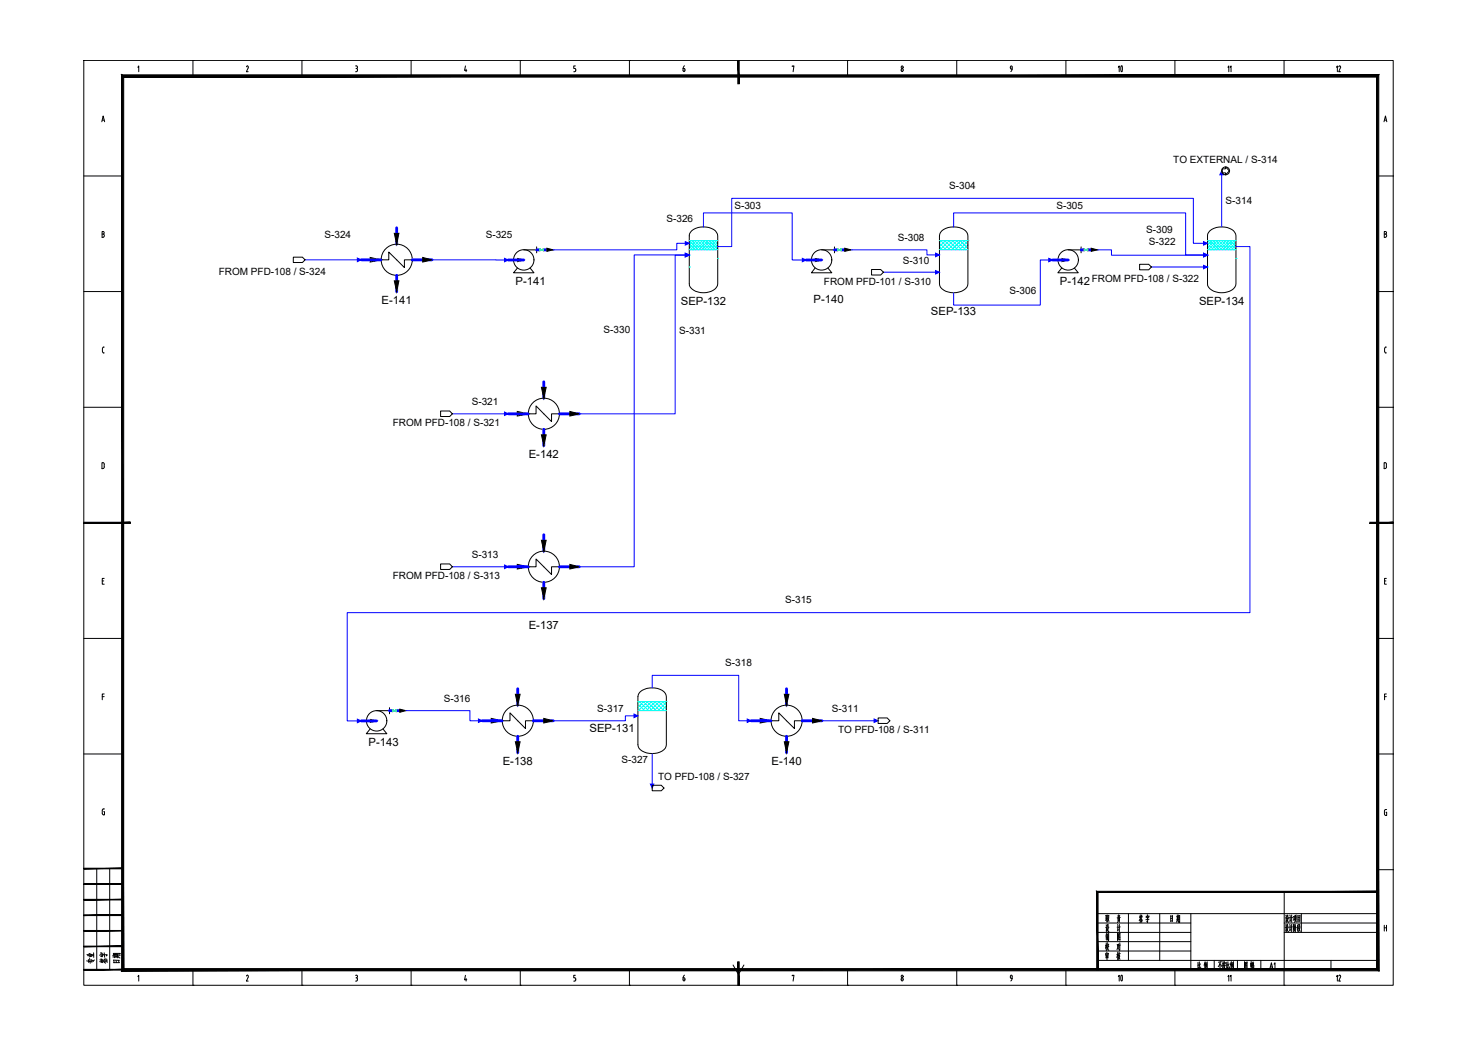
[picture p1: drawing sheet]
<svg xmlns="http://www.w3.org/2000/svg" width="420mm" height="297mm" viewBox="0 0 420 297" stroke-linecap="round" stroke-linejoin="round" font-family="sans-serif">
<g fill="none" stroke="#000" stroke-width=".28">
<path d="M23.8 17.2h372.3v262.9h-372.3zM39.2 19.1l.2-.4v1.7M54.8 17.2h.1M54.8 17.2v4.4M70.3 18.7l.3 .4-.6 1.3h.6M70.3 18.7l-.2 .3M85.8 17.2h.1M85.8 17.2v4.4M101.1 18.7l.5 .2v.4l-.2 .2M101.2 19.5h.1M101.4 19.5l.2 .3M101.6 19.8v.2"/>
<path d="M101.6 20l-.2 .3M116.9 17.2h.1M116.9 17.2v4.4M132.3 18.7l-.2 1.3h.6M132.5 19.7v.7M147.9 17.2h.1M147.9 17.2v4.4M163.6 18.7h-.5v.8h.5v.5M163.7 20l-.3 .3M178.9 17.2h.1M178.9 17.2v4.4M194.2 20l.2 .3 .3-.3"/>
<path d="M194.6 18.7l-.4 .7M194.7 19.8v.2M194.7 19.8l-.1-.3h-.4v.5M209.9 17.2h.1M225.2 18.9v-.2h.5l-.2 1.7M240.9 17.2h.1M240.9 17.2v4.4M256.2 20l.3 .3 .2-.3M272 17.2h.1M272 17.2v4.4M287.5 19.7h.2M287.7 19.6l-.4 .7"/>
<path d="M287.7 19.6l-.1-.8a.43 .43 0 0 0-.4 .3 .43 .43 0 0 0 .3 .5M303 17.2h.1M303 17.2v4.4M334 17.2h.1M334 17.2v4.4M365 17.2h.1M365 17.2v4.4M28.9 34.6l.4-1.6 .4 1.6M29.1 34.1h.5M101.1 20.4h.2M163.1 20.4h.3M256.2 20l.3-.5 .2 .5"/>
<path d="M393.4 34.6l.5-1.6 .3 1.6M393.6 34.1h.5M23.8 50h11.1M391.6 50h4.5M396.1 50h.1M29 65.8l.6 .2v.4l-.3 .1 .4 .5-.2 .4-.5 .1zM29 66.5h.3M393.5 65.8l.6 .2v.4l-.2 .1 .3 .5-.2 .4-.5 .1zM393.5 66.5h.4M23.8 82.9h11.1M29.6 98.7h-.3l-.2 .4 .1 1 .4 .2M391.6 82.9h4.5"/>
<path d="M393.6 99.1v.8M393.6 99.9l.3 .4M393.9 98.7h.2M393.9 98.7l-.3 .4M396.1 82.9h.1M23.8 115.8h11.1M391.6 115.8h4.5M393.9 100.3h.2M396.1 115.8h.1M29.7 132l-.2-.4-.5-.1v1.7l.6-.3v-.9M394.1 132v.7M394.2 132l-.2-.4-.5-.1v1.7l.5-.1 .2-.4"/>
<path d="M396.1 148.6h.1M29.1 165.1h.4M29.6 164.4h-.5v1.7h.5M393.6 165.1h.4M394.1 164.4h-.5v1.7h.5M23.8 181.5h11.1M29.1 198h.5M29.6 197.3h-.5v1.6M391.6 181.5h4.5M393.6 198h.5M394.1 197.3h-.5v1.6M396.1 181.5h.1"/>
<path d="M23.8 214.3h11.1M391.6 214.3h4.5M396.1 214.3h.1M29.5 230.7h.2v.9l-.5-.1-.1-.4M29.7 229.9l-.6 .3v1M394 230.9h.2v.9h-.3M394.2 230.1l-.6 .2v1l.3 .5M27.5 246.9v28.7M31.2 246.9v28.7M311.9 259.7h79.7M320.8 259.7v13.3M326.2 260v.4"/>
<path d="M329.7 259.7v13.3M338.5 259.7v15.9M365.1 253.5v22.1M369.9 259.7v5.3M391.6 247.2h4.5M396.1 247.2h.1M39.2 277.6l.2-.4v1.7M54.8 275.6v4.5M70.3 277.2l.3 .2v.3M70.3 277.2l-.2 .2M70.6 277.8l-.6 1.1h.6M85.8 275.6v4.5"/>
<path d="M101.1 277.2h.2M101.1 278.9h.2M101.2 277.9l.3 .1 .1 .3M101.4 277.2l.2 .3-.2 .4M101.6 278.3v.2M101.6 278.5l-.2 .3M116.9 275.6v4.5M132.3 277.2l-.2 1.3h.6M132.5 278.1v.8M147.9 275.6v4.5M163.1 278.9h.3M163.6 277.2h-.5v.7l.5 .1v.5"/>
<path d="M163.7 278.5l-.3 .3M178.9 275.6v4.5M194.2 278.5l.2 .3 .3-.3M194.6 277.2l-.4 .7M194.7 278.3v.2M194.7 278.3l-.1-.3-.4-.1v.6M208.4 274.3l1.5 2.7 1.6-2.7M225.2 277.4v-.2h.5l-.2 1.7M240.9 275.6v4.5M256.2 278.5l.3-.6 .2 .6M256.2 278.5l.3 .3 .2-.3M272 275.6v4.5"/>
<path d="M287.2 277.5l.3-.3 .3 .3M287.2 277.6v.2M287.7 278.1l-.4 .7M287.7 277.6v.5h-.3l-.2-.3M303 275.6v4.5M311.9 273h79.7M311.9 262.4h26.6M311.9 265h26.6M311.9 267.7h26.6M311.9 270.3h26.6M324.1 261.6l.1 .3M324.2 260l-.2 .9"/>
<path d="M324.2 260.5v.3M324.3 260.8l.5 .8M324.3 261.5v.4M324.4 260.4l-.3 .1M324.5 261.3l-.4 .1M324.6 260.1l-.8 1.6M324.6 260.5v.3M324.6 261.5l-.2 .6M324.7 262l-.7 .2M324.8 260.4l-.3 .1M325.9 260.5l.7-.1-.1 .4M325.9 260.4l-.1 .4"/>
<path d="M326.2 261v1.2l-.2-.3M326.4 260.8h-.4M326.4 260.7l-.2 .4M326.6 261.3l-.9 .1M332.8 260.3v1.7M333.2 261l-.4 .1M333.3 260.3l-.5 .2M333.3 261.7l-.5 .1M333.3 260.3v1.6M334 275.6v4.5M334.7 260.1v1.3M334.7 261.6l-.2 .5"/>
<path d="M334.8 261.6l.1 .3M334.8 260.8h-.1M334.8 261.1h-.1M334.9 260v1.4M335 260.4l-.5 .1M335 261.4l-.5 .1M335.1 260.2l-.1 2M335.3 260.7l-.2 .1M335.3 261.2l-.2 .1M335.4 260.2v2l-.2-.2M335.4 260.3h-.3M340.6 273.5v1.7"/>
<path d="M340.9 274.9l-.4 .5M340.9 274.2l-.3 .2M340.9 273.4v1.8l.2 .2h.2v-.5M341.2 274l-.3 .6M342.5 273.8v1.7M342.6 273.4l-.3 1M342.7 274.4l.1 .3M342.8 273.7l-.2 .9M342.9 274.1l-.3 1.2M342.9 274.1l-.2 .1M342.9 273.6l-.3 .2M343 273.9v1"/>
<path d="M343.2 273.4v2l-.2-.2M345.2 273v2.6M346.8 273.9v1.5M346.9 273.4l-.6 1.4M347 274.1l.3 .6M347.2 273.4l-.8 .1M347.7 273.3v2.1l-.2-.2M347.8 274.3l-.3 .3M347.8 273.9l-.3 .1M347.9 273.6l-.1 .5M348 273.3l.1 .3M348.1 273.9l-.2 .9 .4 .6"/>
<path d="M348.2 274.4l-.4 1.1M348.3 273.7l-.4 .1M348.3 273.6v.4M348.4 274.4l-.6 .1M348.7 273.5v1.7M349 274.2l-.3 .1M349.1 273.4v1.8l.2 .2h.2v-.6M349.4 274l-.3 .6M350 273.7v1.7M350 273.3l-.3 1M350.1 274.4l.1 .3M350.2 273.7l-.2 .9"/>
<path d="M350.3 274l-.2 1.3M350.3 274.1h-.2M350.4 273.6l-.3 .1M350.5 273.9v.9M350.6 273.3v2.1l-.1-.3M351.8 273v2.6M353.8 275.3h.7M353.8 273.4v2M354.1 274.1l.4 .5M354.1 274.9l.1 .2M354.1 274.6l.1 .2M354.2 273.7l-.3 .6"/>
<path d="M354.3 273.9l-.2 .1M354.4 273.8l-.5 .9M354.5 273.4v2M354.5 273.5l-.7 .1M355.5 273.8v.9M355.7 273.3v2.1M355.8 273.8v.8M355.8 273.9l-.3 .1M355.9 274.4v1M356 273.8v.6M356.2 274.5v.9M356.3 274.9h-.3"/>
<path d="M356.3 273.8h-.3M356.3 273.8v.4l-.3 .1M356.4 274.5h-.5M356.4 275.3l-.5 .1M356.4 273.5h-.5M356.4 274.4v1M365 275.6v4.5M365.1 262.4h26.5M365.1 265h26.5M365.5 262.8l.1 .4M365.5 260.2l.2 .3M365.6 263.6h-.3"/>
<path d="M365.6 263.4v1.1M365.6 260.9h-.2M365.6 260.8v1M365.7 264.2l-.2 .5M365.8 263.9l.5 .9M365.8 261.5l-.3 .5M365.8 262.8l-.1 1M365.8 262.9l.2-.1v.6l.3 .2M365.9 260.1l-.2 1M365.9 261.3l.4 .9M366.1 260.1l.1 .8h.1M366.1 260.2l-.2 .1"/>
<path d="M366.1 263.7l-.4 .1M366.1 263.7l-.5 1.1M366.2 261.1h-.4M366.2 261l-.5 1.2M366.6 262.8l.2 .4M366.7 260.1l.1 .4M366.7 263.4v1.1M366.7 263.5l-.2 .1M366.8 260.8l-.2 .1M366.8 260.7l-.1 1.2M366.8 264.1l-.2 .5M366.9 261.5l-.2 .4"/>
<path d="M367.1 262.7v2.1M367.2 260.1v2.1M367.4 263.5l-.6 .1M367.4 260.8l-.5 .1M367.7 262.7v2.1M367.8 260.5v.9M367.9 262.8l-.1 1.4-.1-.3M367.9 262.9h-.2M368 260.5h-.3M368.1 263.6l-.3 1.2M368.1 260.5v1.1M368.1 261.3l-.4 .3"/>
<path d="M368.2 262.9l.3 .8M368.2 262.7l-.3 1M368.2 263.5v1.4M368.3 260.8l-.1 1.1-.3 .3M368.3 260.2l-.1 .4M368.3 261.6l.2 .5M368.5 260.6l-.4 .1M368.5 260.5v1.1M368.6 260.1l-.5 .2M368.9 262.9v1.8M369 260.2v1.8M369.1 263.6l-.2 .1"/>
<path d="M369.1 263.3l-.2 .1M369.1 263.9l-.3 .3M369.1 262.8l-.2 .3M369.2 263.9l.4 .8M369.2 263.8l.3-.1-.5 1.1M369.3 262.8l-.1 .9M369.5 262.8l.1 .7M369.5 261.2l-.5 .1M369.5 260.8h-.5M369.5 262.9h-.2M369.5 261.7l-.5 .1M369.6 260.3l-.6 .1"/>
<path d="M369.6 260.2l-.1 1.8M378.4 273v2.6M393.5 263v1.7M393.5 263.7h.7M394.2 263v1.7M54.8 280.1h.1M85.8 280.1h.1M116.9 280.1h.1M147.9 280.1h.1M178.9 280.1h.1M209.9 280.1h.1M240.9 280.1h.1"/>
<path d="M272 280.1h.1M303 280.1h.1M334 280.1h.1M365 280.1h.1"/>
<circle cx="256.4" cy="19.1" r=".32"/>
<circle cx="256.4" cy="277.5" r=".32"/>
</g>
<g fill="#000" stroke="#000" stroke-width=".28">
<path d="M209.7 17.2l.4 6.6v-6.6zM209.7 17.2l.4 6.6h-.4z"/>
<path d="M34.6 21.3l.6 254v-253.4zM34.6 21.3l.6 254-.6 .7zM35.2 275.3l-.6 .7 356.7-.7zM34.6 276l356.7-.7 .7 .7zM391.3 21.9v253.4l.7 .7zM391.3 21.9l.7-.6v254.7zM35.2 21.9h356.1l.7-.6zM34.6 21.3h357.4l-356.8 .6z"/>
<path d="M23.8 148.4v.4l13.3-.4zM23.8 148.8l13.3-.4v.4z"/>
<path d="M389.4 148.8h6.7v-.4zM389.4 148.4h6.7l-6.7 .4z"/>
<path d="M23.8 255.8h11.1v-.2zM23.8 255.6h11.1l-11.1 .2z"/>
<path d="M23.8 251.4h11.1v-.2zM23.8 251.2h11.1l-11.1 .2z"/>
<path d="M23.8 247h11.1v-.2zM23.8 246.8h11.1l-11.1 .2z"/>
<path d="M312.2 253.7h79.4v-.3zM311.8 253.4h79.8l-79.4 .3zM311.8 253.4l.4 22.2v-21.9zM311.8 253.4l.4 22.2h-.4z"/>
<path d="M23.8 275.7h11.1v-.2zM23.8 275.5h11.1l-11.1 .2z"/>
<path d="M23.8 269.1h11.1v-.2zM23.8 268.9h11.1l-11.1 .2z"/>
<path d="M23.8 264.7h11.1v-.2zM23.8 264.5h11.1l-11.1 .2z"/>
<path d="M23.8 260.3h11.1v-.3zM23.8 260h11.1l-11.1 .3z"/>
<path d="M209.7 273.4v6.7h.4zM209.7 273.4h.4v6.7z"/>
</g>
<g fill="none" stroke="#00f" stroke-width=".8">
<path d="M102.7 73.9h5.6M112.8 64.8v4.6M112.8 78.3v4.6M117.2 73.9h5.6M144.5 73.9h4.4M152.6 71h.8M154.5 71h1M229.2 73.9h4.3M237.2 71h.9M239.1 71h1M299.2 73.9h4.4M307.3 71h.9"/>
<path d="M309.2 71h1M144.5 117.6h5.7M154.6 108.5v4.7M159 117.6h5.7M154.6 122v4.7M154.6 152v4.7M144.5 161.1h5.7M154.6 165.5v4.7M159 161.1h5.7M147.2 195.8v4.6M223.6 195.8v4.6M102.7 204.9h4.3"/>
<path d="M110.7 202h.9M112.6 202h1.1M137.1 204.9h5.6M147.2 209.3v4.6M151.6 204.9h5.7M213.5 204.9h5.7M223.6 209.3v4.6M228 204.9h5.7"/>
</g>
<g fill="#000" stroke="#000" stroke-width=".28">
<path d="M105.2 73.2l3.1 .7-3.1 .6zM112.1 66.3h1.3l-.6 3.1zM120.2 73.2l2.6 .7-2.6 .6zM147.1 73.5l1.8 .4-1.8 .5zM155.5 70.6l1.8 .4-1.8 .4zM231.8 73.5l1.7 .4-1.7 .5zM240.1 70.6l1.8 .4-1.8 .4zM301.9 73.5l1.7 .4-1.7 .5zM310.2 70.6l1.8 .4-1.8 .4zM112.1 79.8h1.3l-.6 3.1zM147.1 117l3.1 .6-3.1 .7zM153.9 110.1h1.4l-.7 3.1z"/>
<path d="M162 117l2.7 .6-2.7 .7zM153.9 123.6h1.4l-.7 3.1zM153.9 153.6h1.4l-.7 3.1zM147.1 160.4l3.1 .7-3.1 .6zM153.9 167.1h1.4l-.7 3.1zM162 160.4l2.7 .7-2.7 .6zM105.3 204.5l1.7 .4-1.7 .4zM113.7 201.6l1.7 .4-1.7 .5zM139.6 204.2l3.1 .7-3.1 .6zM146.5 197.3h1.4l-.7 3.1zM146.5 210.8h1.4l-.7 3.1zM154.6 204.2l2.7 .7-2.7 .6z"/>
<path d="M216.1 204.2l3.1 .7-3.1 .6zM223 197.3h1.3l-.7 3.1zM223 210.8h1.3l-.7 3.1zM231 204.2l2.7 .7-2.7 .6z"/>
</g>
<g fill="none" stroke="#000" stroke-width=".28">
<path d="M108.3 73.9h2.2v-2.2l4.5 4.4v-2.2h2.2M147.1 76.2l-1.1 1.3h5.8l-1.1-1.3M148.9 71h3.7M152.6 70.2v1.7M196.6 65.6a5.4 5.4 0 0 1 7.1 .5l.3 .9v13.7a3.6 3.6 0 0 1-4 2.5 3.6 3.6 0 0 1-4.1-2.5v-13.7l.1-.5zM231.7 76.2l-1 1.3h5.8l-1.1-1.3M233.5 71h3.7M237.2 70.2v1.7M267.7 65.6a5.5 5.5 0 0 1 7.2 .5l.3 .9v13.7a3.6 3.6 0 0 1-4.1 2.5 3.6 3.6 0 0 1-4-2.5v-13.7l.3-.9zM301.8 76.2l-1.1 1.3h5.8l-1.1-1.3M303.6 71h3.7M307.3 70.2v1.7"/>
<path d="M343.9 65.6a5.4 5.4 0 0 1 7.1 .5l.4 .9v13.7a3.6 3.6 0 0 1-4.1 2.5 3.6 3.6 0 0 1-4-2.5v-13.7v-.5zM150.2 117.6h2.2v-2.2l4.4 4.4v-2.2h2.2M150.2 161.1h2.2v-2.2l4.4 4.4v-2.2h2.2M182 196.6a5.5 5.5 0 0 1 7.1 .5l.3 .9v13.7a3.5 3.5 0 0 1-4 2.5 3.5 3.5 0 0 1-4.1-2.5v-13.7zM105.2 207.2l-1.1 1.4h5.9l-1.1-1.4M107 202h3.7M110.7 201.2v1.7M142.7 204.9h2.3v-2.3l4.4 4.5v-2.2h2.2M219.2 204.9h2.2v-2.3l4.4 4.5v-2.2h2.2"/>
<circle cx="112.8" cy="73.8" r="4.4"/>
<circle cx="148.9" cy="73.9" r="2.9"/>
<circle cx="233.6" cy="73.9" r="2.9"/>
<circle cx="303.7" cy="73.9" r="2.9"/>
<circle cx="154.6" cy="117.6" r="4.4"/>
<circle cx="154.6" cy="161.1" r="4.4"/>
<circle cx="107.1" cy="204.9" r="2.9"/>
<circle cx="147.2" cy="204.9" r="4.4"/>
<circle cx="223.6" cy="204.9" r="4.4"/>
</g>
<g fill="none" stroke="#0ff" stroke-width=".28">
<path d="M195.9 70.9l.1 .1M195.9 70.1l.9 .9M195.9 69.3l1.7 1.7M195.9 68.4l2.6 2.6M195.9 68.4h8.1M195.9 71h8.1M196.4 68.4l-.5 .5M196.7 68.4l2.6 2.6M197.2 68.4l-1.3 1.3M197.5 68.4l2.6 2.6M198 68.4l-2.1 2.1M198.3 68.4l2.6 2.6"/>
<path d="M198.8 68.4l-2.6 2.6M199.1 68.4l2.6 2.6M199.6 68.4l-2.6 2.6M199.9 68.4l2.7 2.6M200.4 68.4l-2.5 2.6M200.7 68.4l2.7 2.6M201.3 68.4l-2.6 2.6M201.6 68.4l2.4 2.5M202.1 68.4l-2.6 2.6M202.4 68.4l1.6 1.6M202.9 68.4l-2.6 2.6M203.2 68.4l.8 .8"/>
<path d="M203.7 68.4l-2.6 2.6M204 68.9l-2.1 2.1M204 69.7l-1.3 1.3M204 70.5l-.5 .5M267.1 68.4h8.1M267.1 71h8.1M267.1 70.2l.8 .8M267.1 69.1l1.9 1.9M267.4 68.4l2.7 2.6M267.7 68.4l-.6 .6M268.5 68.4l2.7 2.6M268.8 68.4l-1.7 1.7"/>
<path d="M269.6 68.4l2.7 2.6M269.9 68.4l-2.7 2.6M270.7 68.4l2.7 2.6M271 68.4l-2.7 2.6M271.9 68.4l2.5 2.6M272.1 68.4l-2.7 2.6M273 68.4l2.2 2.2M273.2 68.4l-2.7 2.6M274.1 68.4l1.1 1.1M274.2 68.4l-2.6 2.6M275.2 68.4h.1M275.2 68.6l-2.5 2.4"/>
<path d="M275.2 69.7l-1.4 1.3M275.2 70.8l-.3 .2M343.3 68.4h8.1M343.3 71h8.1M343.3 70.9l.1 .1M343.3 70.1l.9 .9M343.3 69.3l1.7 1.7M343.3 68.4l2.5 2.6M343.7 68.4l-.4 .5M344 68.4l2.6 2.6M344.5 68.4l-1.2 1.3M344.8 68.4l2.6 2.6"/>
<path d="M345.3 68.4l-2 2.1M345.6 68.4l2.6 2.6M346.1 68.4l-2.6 2.6M346.4 68.4l2.6 2.6M346.9 68.4l-2.5 2.6M347.2 68.4l2.7 2.6M347.8 68.4l-2.6 2.6M348.1 68.4l2.6 2.6M348.6 68.4l-2.6 2.6M348.9 68.4l2.5 2.5M349.4 68.4l-2.6 2.6M349.7 68.4l1.7 1.6"/>
<path d="M350.2 68.4l-2.6 2.6M350.5 68.4l.9 .8M351 68.4l-2.6 2.6M351.4 68.9l-2.2 2.1M351.4 69.7l-1.4 1.3M351.4 70.5l-.6 .5M181.3 199.4h8.1M181.8 199.4l2.5 2.6M181.9 199.4l-.6 .6M182.8 199.4l2.6 2.6M183 199.4l-1.7 1.7M183.9 199.4l2.6 2.6"/>
<path d="M184.1 199.4l-2.5 2.6M185 199.4l2.6 2.6M185.2 199.4l-2.6 2.6M186.1 199.4l2.7 2.6M186.3 199.4l-2.6 2.6M187.2 199.4l2.2 2.2M187.4 199.4l-2.6 2.6M188.3 199.4l1.1 1.1M188.5 199.4l-2.6 2.6M189.4 199.4h.1M189.4 199.6l-2.4 2.4M181.3 201.2l.8 .8"/>
<path d="M181.3 200.1l1.9 1.9M181.3 202h8.1M189.4 200.7l-1.3 1.3M189.4 201.8l-.2 .2"/>
</g>
<!-- layer: EQUIPMENT -->
<path d="M195.9 69.2h.1M195.9 72.5h.1M195.9 75.9h.1M204 70.1h.1M204 73.5h.1M343.3 69.2h.1M343.3 72.5h.1M343.3 75.9h.1M351.4 70.1h.1M351.4 73.5h.1" fill="none" stroke="#0ff" stroke-width=".28"/>
<path d="M153.4 70.7v.6l1.1-.6v.6zM154 71h.1M238.1 70.7v.6l1-.6v.6zM238.6 71h.1M308.2 70.7v.6l1-.6v.6zM308.7 71h.1M111.6 201.7v.6l1-.6v.6zM112.1 202h.1" fill="none" stroke="#0f0" stroke-width=".28"/>
<!-- layer: STREAM -->
<g fill="none" stroke="#00f" stroke-width=".28">
<path d="M347.3 48.6v15.9M86.7 73.9h16M122.8 73.9h21.7M195.9 69.2h-3.5v1.8h-35.1M195.9 72.5h-15.6v88.6h-15.6M195.9 72.5h-4v45.1h-27.2M200 64.5v-4h25.2v13.4h4M241.9 71h21.6v1.5h3.6M251.1 77.4h16M271.1 64.5v-4h65.9v12h6.3M299.2 73.9h-3.5v12.8h-24.6v-3.5M312 71h4v1.5h27.3"/>
<path d="M327.3 75.9h16M343.3 69.2h-4.1v-12.8h-131.2v13.7h-4M351.4 70.1h3.9v104h-256.6v30.8h4M128.6 117.6h15.9M128.6 161.1h15.9M185.4 195.5v-3.5h24.6v12.9h3.5M115.4 202h18.2v2.9h3.5M181.3 203.5h-3.5v1.4h-20.5M185.4 214.2v9.8M233.7 204.9h15.9"/>
</g>
<!-- layer: STREAM_ARROW -->
<g fill="#00f" stroke="#00f" stroke-width=".28">
<path d="M228.1 73.4l1.1 .5-1.1 .5z"/>
<path d="M342.1 68.7l1.2 .5-1.2 .5z"/>
<path d="M342.1 72l1.2 .5-1.2 .5z"/>
<path d="M298.1 73.4l1.1 .5-1.1 .5z"/>
<path d="M266 72l1.1 .5-1.1 .5z"/>
<path d="M342.1 72l1.2 .5-1.2 .6z"/>
<path d="M266 76.9l1.1 .5-1.1 .5z"/>
<path d="M248.5 204.4l1.1 .5-1.1 .4z"/>
<path d="M143.4 160.6l1.1 .5-1.1 .5z"/>
<path d="M347.3 48.6l.5 1.1h-1z"/>
<path d="M101.6 204.4l1.1 .5-1.1 .5z"/>
<path d="M136 204.4l1.1 .5-1.1 .4z"/>
<path d="M180.2 203l1.1 .5-1.1 .5z"/>
<path d="M212.4 204.4l1.1 .5-1.1 .4z"/>
<path d="M143.4 117.1l1.1 .5-1.1 .5z"/>
<path d="M342.1 75.4l1.2 .5-1.2 .5z"/>
<path d="M101.6 73.3l1.1 .6-1.1 .5z"/>
<path d="M143.4 73.4l1.1 .5-1.1 .5z"/>
<path d="M194.8 68.7l1.1 .5-1.1 .5z"/>
<path d="M184.9 222.9h1l-.5 1.1z"/>
<path d="M194.8 72l1.1 .5-1.1 .5z"/>
<path d="M194.8 72l1.1 .5-1.1 .6z"/>
</g>
<!-- layer: CONNECTOR -->
<g fill="none" stroke="#000" stroke-width=".28">
<path d="M347.5 48h.9v-.6l1.1 1.2-1.1 1.1v-.6h-.9zM83.4 73.1h2.6l.7 .8-.7 .7h-2.6zM247.8 76.6h2.5l.8 .8-.8 .8h-2.5zM324 75.1h2.5l.8 .8-.8 .8h-2.5zM125.3 116.8h2.5l.8 .8-.8 .8h-2.5zM125.3 160.3h2.5l.8 .8-.8 .8h-2.5zM249.6 204.1h2.6l.8 .8-.8 .7h-2.6zM185.4 223.2h2.6l.8 .8-.8 .8h-2.6z"/>
<circle cx="348.4" cy="48.6" r="1.12"/>
</g>
<g font-size="6.6">
<text x="315.7" y="22.2">10</text>
<text x="315.7" y="280.8">10</text>
</g>
<text font-size="5.7" x="27.9" y="275.2" transform="rotate(-90 27.9 275.2)">专业</text>
<g font-size="5.3">
<text x="312.9" y="266">设 计</text>
<text x="313.3" y="268.5">制 图</text>
<text x="31.4" y="275.2" transform="rotate(-90 31.4 275.2)">签字</text>
<text x="34.9" y="274.8" transform="rotate(-90 34.9 274.8)">日期</text>
<text x="312.9" y="271.3">校 对</text>
</g>
<g font-size="4.4">
<text x="378.5" y="21.5">12</text>
<text x="363.4" y="276.6" transform="rotate(-90 363.4 276.6)">A1</text>
<text x="382.1" y="280.1" transform="rotate(-90 382.1 280.1)">12</text>
</g>
<g font-size="4">
<text x="351" y="21.5" transform="rotate(-90 351 21.5)">11</text>
<text x="351" y="280.1" transform="rotate(-90 351 280.1)">11</text>
</g>
<g font-size="3.2">
<text x="146.6" y="81.1">P-141</text>
<text x="301.3" y="81.1">P-142</text>
<text x="108.4" y="86.5">E-141</text>
<text x="193.5" y="86.7">SEP-132</text>
<text x="231.3" y="86">P-140</text>
<text x="264.7" y="89.5">SEP-133</text>
<text x="340.9" y="86.7">SEP-134</text>
<text x="150.3" y="130.2">E-142</text>
<text x="150.3" y="178.7">E-137</text>
<text x="167.6" y="208.1">SEP-131</text>
<text x="104.8" y="212.1">P-143</text>
<text x="142.9" y="217.5">E-138</text>
<text x="219.3" y="217.5">E-140</text>
</g>
<g font-size="2.8">
<text x="333.5" y="46.3">TO EXTERNAL / S-314</text>
<text x="269.8" y="53.7">S-304</text>
<text x="208.8" y="59.4">S-303</text>
<text x="300.3" y="59.4">S-305</text>
<text x="348.4" y="57.9">S-314</text>
<text x="189.5" y="63">S-326</text>
<text x="92.2" y="67.6">S-324</text>
<text x="138.1" y="67.7">S-325</text>
<text x="255.2" y="68.6">S-308</text>
<text x="325.8" y="66.4">S-309</text>
<text x="326.6" y="69.7">S-322</text>
<text x="256.6" y="75">S-310</text>
<text x="62.2" y="78.1">FROM PFD-108 / S-324</text>
<text x="234.2" y="80.9">FROM PFD-101 / S-310</text>
<text x="287" y="83.6">S-306</text>
<text x="310.4" y="80.2">FROM PFD-108 / S-322</text>
<text x="171.6" y="94.6">S-330</text>
<text x="193.1" y="95.1">S-331</text>
<text x="134.1" y="115.2">S-321</text>
<text x="111.7" y="121.1">FROM PFD-108 / S-321</text>
<text x="134.1" y="158.7">S-313</text>
<text x="111.7" y="164.6">FROM PFD-108 / S-313</text>
<text x="223.2" y="171.5">S-315</text>
<text x="206.2" y="189.3">S-318</text>
<text x="126.1" y="199.6">S-316</text>
<text x="169.7" y="202.4">S-317</text>
<text x="236.5" y="202.4">S-311</text>
<text x="238.2" y="208.4">TO PFD-108 / S-311</text>
<text x="176.7" y="216.9">S-327</text>
<text x="187.1" y="221.8">TO PFD-108 / S-327</text>
</g>
</svg>
